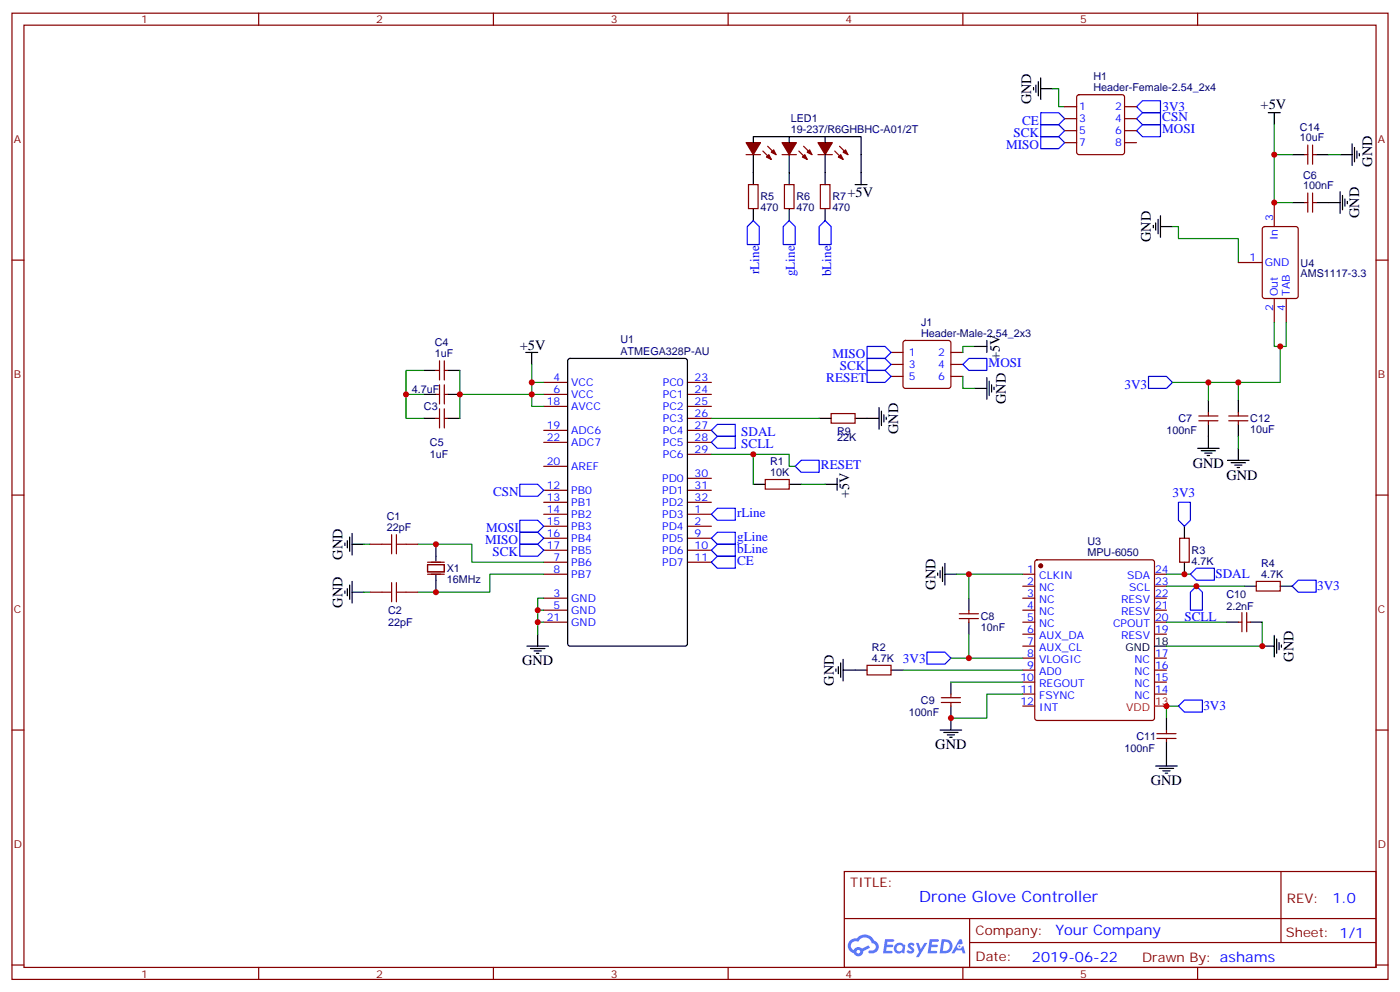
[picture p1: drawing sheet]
<svg xmlns="http://www.w3.org/2000/svg" width="412mm" height="292mm" viewBox="0 0 412 292" stroke-linecap="round" stroke-linejoin="round" font-family="sans-serif">
<g fill="none" stroke="#870000" stroke-width=".35">
<path d="M3.5 3.9h405.4v284.3h-405.4zM7.1 7.4h398.2v277.3h-398.2zM76.2 3.9v3.5M145.3 3.9v3.5M214.5 3.9v3.5M283.6 3.9v3.5M352.8 3.9v3.5M3.5 76.6h3.6M405.3 76.6h3.6M3.5 145.7h3.6M405.3 145.7h3.6M3.5 214.8h3.6"/>
<path d="M405.3 214.8h3.6M248.7 256.5h156.6v28.2h-156.6zM377.3 256.5v20.9M248.7 270.3h156.5M285.6 277.4h119.6M285.6 270.3v14.1M3.5 284h3.6M76.2 284.7v3.5M145.3 284.7v3.5M214.5 284.7v3.5M283.6 284.7v3.5M352.8 284.7v3.5"/>
<path d="M405.3 284h3.6"/>
</g>
<g fill="#5487ff">
<path d="M267.7 277.6a1.22 1.22 0 0 1 1.7 .3l-.4 .6a.47 .47 0 0 0-.3-.4 .47 .47 0 0 0-.5 .2l.1 .2a1.14 1.14 0 0 1 .8 1.8 1.14 1.14 0 0 1-1.9-.1l-.2-.1 .5-.6 .7 .4a.29 .29 0 0 0 .3-.2 .29 .29 0 0 0-.2-.3 1.04 1.04 0 0 1-.6-1.8z"/>
<path d="M260.7 276.4h2.4l.3 .2-.2 .5h-1.8l-.1 .9h1.5l.3 .4-.3 .3h-1.6l-.2 1.1 1.7 .1 .2 .3-.2 .3-2.6 .1z"/>
<path d="M273.8 276.4h2.4l.3 .2-.1 .5h-1.8l-.2 .9h1.6l.3 .4-.4 .3h-1.6l-.1 1.1 1.7 .1 .2 .3-.2 .3h-2.6z"/>
<path d="M282.6 276.4h.7l.3 1.3-.6 .3a.69 .69 0 0 0-1 .2 .69 .69 0 0 0 .4 1 .69 .69 0 0 0 .9-.6l.5-.3 .6 2.2h-.8l-.2-.8h-1.8l-.5 .8h-.8z"/>
<path d="M269.8 277.5h.8l.6 1.8 1.1-1.8h.9l-2.6 4.2h-.8l.9-1.6z"/>
<path d="M277.4 276.4l-.6 4.2h1.3a2.11 2.11 0 0 0 2.5-2.2 2.11 2.11 0 0 0-2.5-2zM278.1 277.1a1.39 1.39 0 0 1 1.7 1.5 1.39 1.39 0 0 1-1.8 1.2h-.3z"/>
<path d="M263.7 278a1.54 1.54 0 0 0-.1 2.2 1.54 1.54 0 0 0 2.2 .1l.6 .3 .3-2.3-.2-.3h-.4a1.49 1.49 0 0 0-2.4 0zM264 279a.94 .94 0 0 1 1.8 0 .94 .94 0 0 1-1.8 0z"/>
<path d="M250.4 276.8a2.18 2.18 0 0 0 1.1 3.7 1.44 1.44 0 0 0 1.6 .9 1.44 1.44 0 0 0 1.2-1.5l2-1-.5-.7-1.9 1a1.47 1.47 0 0 0-2.4 .4 1.39 1.39 0 0 1-.7-1.9 1.39 1.39 0 0 1 2-.5 2.12 2.12 0 0 1 2.2-1.3 2.12 2.12 0 0 1 1.9 1.7 1.14 1.14 0 0 1 1.1 1.4 1.14 1.14 0 0 1-1.7 .7 .43 .43 0 0 0-.5 .4 .43 .43 0 0 0 .4 .5 1.98 1.98 0 0 0 2.5-1.3 1.98 1.98 0 0 0-1.2-2.5 3.1 3.1 0 0 0-5.3-.7l-.9 .1zM252.3 280.1a.55 .55 0 0 1 1.1 0 .55 .55 0 0 1-1.1 0z"/>
<circle cx="282.6" cy="278.5" r=".26"/>
</g>
<g fill="none" stroke="#870000" stroke-width=".35">
<path d="M313.6 31.4h3.5M313.6 34.9h3.5M313.6 38.5h3.5M317.4 28.1l.5-.2h12.7l.5 .2 .2 .5v16.2l-.3 .5-.4 .2h-12.7l-.5-.2-.3-.5v-16.2zM331.3 31.4h3.5M331.3 34.9h3.5M331.3 38.5h3.5M219.8 45.5h4.2M220.5 54.3h2.8v7.1h-2.8zM224.7 44.4l2.5 2.5M226.1 43l2.5 2.5M230.4 45.5h4.2"/>
<path d="M231.1 54.3h2.8v7.1h-2.8zM235.3 44.4l2.5 2.5M236.7 43l2.5 2.5M240.9 45.5h4.3M241.7 54.3h2.8v7.1h-2.8zM245.9 44.4l2.5 2.5M247.3 43l2.5 2.5M313.6 42h3.5M331.3 42h3.5M375.4 59.6v7.1M384.2 45.5h1M384.2 59.6h1"/>
<path d="M385.2 42.7v5.6M385.2 56.8v5.6M386.6 45.5h1.1M386.6 42.7v5.6M386.6 56.8v5.6M386.6 59.6h1.1M364.8 77.3h7M372.1 66.9l.4-.2h9.2l.7 .4v20l-.5 .7h-9.4l-.6-.4-.1-20zM375.4 87.8v7.1M378.9 87.8v7.1M128.4 116.1h1.1M128.4 109h1.1"/>
<path d="M129.5 106.2v5.6M129.5 113.2v5.7M130.9 116.1h1M130.9 106.2v5.6M130.9 113.2v5.7M130.9 109h1M160.2 112.5h7M160.2 116.1h7M160.2 119.6h7M202.5 112.5h7M202.5 116.1h7M202.5 119.6h7"/>
<path d="M262.5 103.7h3.5M262.5 107.2h3.5M262.5 110.8h3.5M266.2 100.4l.5-.2h12.7l.5 .2 .2 .5v12.7l-.2 .5-.5 .2h-12.7l-.5-.2-.2-.5v-12.7zM280.1 103.7h3.5M280.1 107.2h3.5M280.1 110.8h3.5M128.4 123.1h1.1M129.5 120.3v5.6M130.9 123.1h1M130.9 120.3v5.6M160.2 126.6h7"/>
<path d="M160.2 130.2h7M160.2 137.2h7M202.5 126.6h7M202.5 130.2h7M202.5 123.1h7M202.5 133.7h7M244.8 121.7h7.1v2.8h-7.1zM353.1 122.4h5.7M353.1 123.8h5.7M356 121.4v1M356 123.8v1.1M361.9 122.4h5.7"/>
<path d="M361.9 123.8h5.7M364.8 121.4v1M364.8 123.8v1.1M160.2 144.3h7M160.2 147.8h7M160.2 151.3h7M160.2 154.9h7M160.2 158.4h7M202.5 144.3h7M202.5 147.8h7M202.5 151.3h7M202.5 154.9h7"/>
<path d="M202.5 158.4h7M202.5 140.8h7M225.4 141.1h7.1v2.8h-7.1zM347.5 158.4h2.8v7.1h-2.8zM109 160.2h3.5M109 174.3h3.5M119.6 160.2h3.5M119.6 174.3h3.5M125.9 166.2h5v2.1h-5zM125.9 165.5h5M125.9 169h5M160.2 161.9h7"/>
<path d="M160.2 165.5h7M160.2 169h7M160.2 176h7M160.2 179.6h7M202.5 161.9h7M202.5 165.5h7M285.4 179.6v1M301.3 169h3.5M301.3 176h3.5M301.3 179.6h3.5M301.3 172.5h3.5M305 165l.5-.3h33.9l.5 .3 .2 .5v45.8l-.3 .5-.4 .2h-33.9l-.5-.2-.2-.5v-45.8z"/>
<path d="M340.1 169h3.5M340.1 176h3.5M340.1 179.6h3.5M340.1 172.5h3.5M370.1 171.1h7v2.8h-7zM160.2 183.1h7M255.4 195.8h7.1v2.8h-7.1zM282.6 182h5.6M282.6 180.6h5.6M285.4 182v1.1M301.3 183.1h3.5M301.3 186.6h3.5"/>
<path d="M301.3 190.1h3.5M301.3 193.7h3.5M301.3 197.2h3.5M340.1 183.1h3.5M340.1 186.6h3.5M340.1 193.7h3.5M340.1 197.2h3.5M364.8 183.1h1M365.8 180.3v5.6M367.2 183.1h1.1M367.2 180.3v5.6M277.3 205.3h5.6"/>
<path d="M277.3 206.7h5.6M280.1 204.3v1M280.1 206.7v1.1M301.3 200.7h3.5M301.3 204.3h3.5M301.3 207.8h3.5M340.1 200.7h3.5M340.1 204.3h3.5M340.8 215.9h5.6M340.8 217.3h5.6M343.6 214.8v1.1M343.6 217.3v1.1"/>
</g>
<g fill="none" stroke="#000" stroke-width=".35">
<path d="M304.4 25.8v.7M305.2 25v2.2M305.9 24v4.2M306.6 26.1h3.5M306.6 22.9v6.4M373.6 33.2h3.5M375.4 33.2v3.5M221.9 42v-1.8h31.7v14.1M221.9 45.5v8.8M232.5 40.2v1.8M232.5 45.5v8.8M243.1 40.2v1.8"/>
<path d="M243.1 45.5v8.8M251.9 54.3h3.5M380.6 59.6h3.6M380.6 45.5h3.6M387.7 59.6h7.1M387.7 45.5h3.5M394.8 45.5h3.5M394.8 56.4v6.4M395.5 57.5v4.2M396.2 58.6v2.1M396.9 59.3v.7M398.3 42.3v6.4"/>
<path d="M399 43.4v4.2M399.7 44.4v2.2M400.4 45.2v.7M221.9 61.4v3.5M232.5 61.4v3.5M243.1 61.4v3.5M339.7 66.3v.7M340.4 65.6v2.1M341.1 64.6v4.2M341.8 66.7h3.6M341.8 63.5v6.3M124.9 116.1h3.5"/>
<path d="M124.9 109h3.5M131.9 116.1h3.6M131.9 109h3.6M154.9 103.7h3.5M156.6 103.7v3.5M167.5 105.7l.4-.2h33.9l.6 .4 .1 83.5-.5 .7h-34.1l-.6-.4-.1-83.5zM258.9 119.9v6.4M287.2 114.3h3.5M287.2 102h3.5M290.7 100.2v3.5M290.7 111.1v6.4M291.4 112.2v4.2"/>
<path d="M292.1 113.2v2.2M292.8 113.9v.8M356 117.8v3.6M364.8 117.8v3.6M124.9 123.1h3.5M131.9 123.1h3.6M241.3 123.1h3.5M251.9 123.1h7M259.6 121v4.2M260.3 122.1v2.1M261.1 122.8v.7M352.8 131.9h6.3"/>
<path d="M353.8 132.6h4.3M354.9 133.3h2.1M355.6 134.1h.7M356 124.9v7M361.6 135.5h6.3M362.7 136.2h4.2M363.7 136.9h2.1M364.4 137.6h.7M364.8 124.9v3.5M364.8 131.9v3.6M101.6 159.8v.7M102.3 159.1v2.1"/>
<path d="M103 158v4.3M103.7 157v6.3M221.9 142.5h3.5M232.5 142.5h3.5M243.1 142.5h3.5M246.6 140.8v3.5M348.9 154.9v3.5M101.6 173.9v.7M102.3 173.2v2.1M103 172.2v4.2M103.7 174.3h3.5M103.7 171.1v6.3"/>
<path d="M103.7 160.2h3.5M128.4 160.2v4.9M128.4 169.3v5M276.2 168.6v.7M276.9 167.9v2.1M277.6 166.9v4.2M278.3 169h3.6M278.3 165.8v6.4M285.4 176v3.6M348.9 165.5v3.5M366.5 172.5h3.6M377.1 172.5h3.5"/>
<path d="M155.2 190.1h6.4M156.3 190.9h4.2M157.3 191.6h2.2M158 192.3h.7M158.4 186.6v3.5M246.2 196.8v.8M246.9 196.1v2.2M247.6 195.1v4.2M248.4 197.2h7M248.4 194v6.4M262.5 197.2h3.5M285.4 183.1v3.5"/>
<path d="M340.1 190.1h3.5M361.2 183.1h3.6M368.3 183.1h3.5M371.8 190.1h3.6M375.4 187v6.3M376.1 188v4.3M376.8 189.1v2.1M377.5 189.8v.7M276.9 214.8h6.4M278 215.5h4.2M279 216.3h2.2M279.8 217h.7"/>
<path d="M280.1 200.7v3.6M280.1 207.8v7M343.6 211.3v3.5M343.6 218.4v7M340.4 225.4h6.4M341.5 226.1h4.2M342.5 226.8h2.2M343.3 227.5h.7"/>
</g>
<g fill="none" stroke="#008700" stroke-width=".35">
<path d="M310.1 26.1h1.8v5.3h1.7M375.4 36.7v22.9h5.2M375.4 45.5h5.2M391.2 45.5h3.6M345.4 66.7h1.7v3.5h17.7v7.1M375.4 94.9v7.1h3.5v-7.1M119.6 116.1v7h5.3M124.9 109h-5.3v7.1h5.3M135.5 109v7.1h21.1v3.5h3.6M135.5 116.1v7M156.6 107.2v5.3h3.6M156.6 112.5v3.6h3.6"/>
<path d="M283.6 110.8v3.5h3.6M287.2 102h-3.6v1.7M356 112.5v5.3M364.8 112.5v5.3M377.1 102v10.5h-31.7M209.5 133.7h23v3.5h1.7M209.5 123.1h31.8M221.9 133.7v8.8M364.8 128.4v3.5M236 142.5h7.1M107.2 160.2h1.8M107.2 174.3h1.8"/>
<path d="M123.1 160.2h15.9v5.3h21.2M160.2 169h-15.9v5.3h-21.2M160.2 179.6h-1.8v3.5M160.2 176h-1.8v3.6M281.9 169h19.4M285.4 169v7M343.6 169h7.1M343.6 172.5h22.9M160.2 183.1h-1.8v3.5M266 197.2h35.3M280.1 193.7h21.2M285.4 186.6v7.1"/>
<path d="M343.6 183.1h17.6M371.8 183.1v7h-28.2M280.1 200.7h21.2M301.3 204.3h-10.6v7h-10.6M347.1 207.8h-3.5v3.5"/>
</g>
<path d="M115.4 157.3v5.7M116.8 157.3v5.7M112.5 160.2h2.9M112.5 174.3h2.9M115.4 171.4v5.7M116.8 171.4v5.7M116.8 160.2h2.8M116.8 174.3h2.8" fill="none" stroke="#a10000" stroke-width=".35"/>
<g fill="none" stroke="#00f" stroke-width=".35">
<path d="M306.6 33.2h5.3l1.7 1.7-1.7 1.8h-5.3zM306.6 36.7h5.3l1.7 1.8-1.7 1.7h-5.3zM336.5 33.2h5.3v3.5h-5.3l-1.7-1.8zM336.5 36.7h5.3v3.5h-5.3l-1.7-1.7zM336.5 29.6h5.3v3.6h-5.3l-1.7-1.8zM306.6 40.2h5.3l1.7 1.8-1.7 1.7h-5.3zM221.9 64.9l1.8 1.8v5.3h-3.6v-5.3zM232.5 64.9l1.7 1.8v5.3h-3.5v-5.3zM243.1 64.9l1.7 1.8v5.3h-3.5v-5.3zM255.4 102h5.3l1.8 1.7-1.8 1.8h-5.3zM255.4 105.5h5.3l1.8 1.7-1.8 1.8h-5.3zM255.4 109h5.3l1.8 1.8-1.8 1.7h-5.3z"/>
<path d="M283.6 107.2l1.8-1.7h5.3v3.5h-5.3zM338.3 110.8h5.3l1.8 1.7-1.8 1.8h-5.3zM209.5 126.6l1.8-1.7h5.3v3.5h-5.3zM209.5 130.2l1.8-1.8h5.3v3.5h-5.3zM234.2 137.2l1.8-1.7h5.3v3.5h-5.3zM153.1 142.5h5.3l1.8 1.8-1.8 1.7h-5.3zM153.1 153.1h5.3l1.8 1.8-1.8 1.7h-5.3zM153.1 156.6h5.3l1.8 1.8-1.8 1.8h-5.3zM209.5 151.3l1.8-1.7h5.3v3.5h-5.3zM209.5 158.4l1.8-1.8h5.3v3.6h-5.3zM347.1 147.8h3.6v5.3l-1.8 1.8-1.8-1.8zM153.1 160.2h5.3l1.8 1.7-1.8 1.8h-5.3z"/>
<path d="M209.5 165.5l1.8-1.8h5.3v3.5h-5.3zM209.5 161.9l1.8-1.7h5.3v3.5h-5.3zM350.7 169l1.7-1.8h5.3v3.5h-5.3zM352.4 172.5l1.8 1.8v5.3h-3.5v-5.3zM380.6 172.5l1.8-1.8h5.3v3.6h-5.3zM273 191.9h5.3l1.8 1.8-1.8 1.7h-5.3zM348.9 206h5.3v3.5h-5.3l-1.8-1.7z"/>
</g>
<g fill="#870000" stroke="#870000" stroke-width=".35">
<path d="M230.4 42h4.2l-2.1 3.5z"/>
<path d="M236.4 46.2l.7-.7 .7 1.4z"/>
<path d="M237.8 44.8l.7-.7 .7 1.4z"/>
<path d="M240.9 42h4.3l-2.1 3.5z"/>
<path d="M246.9 46.2l.7-.7 .8 1.4z"/>
<path d="M248.4 44.8l.7-.7 .7 1.4z"/>
<path d="M219.8 42h4.2l-2.1 3.5z"/>
<path d="M225.8 46.2l.7-.7 .7 1.4z"/>
<path d="M227.2 44.8l.7-.7 .7 1.4z"/>
<circle cx="306.6" cy="166.5" r=".53"/>
</g>
<path d="M340.1 207.8h3.5" fill="none" stroke="#f00" stroke-width=".35"/>
<g fill="#c00">
<circle cx="375.4" cy="59.6" r=".88"/>
<circle cx="375.4" cy="45.5" r=".88"/>
<circle cx="377.1" cy="102" r=".88"/>
<circle cx="371.8" cy="190.1" r=".88"/>
<circle cx="285.4" cy="193.7" r=".88"/>
<circle cx="356" cy="112.5" r=".88"/>
<circle cx="221.9" cy="133.7" r=".88"/>
<circle cx="158.4" cy="179.6" r=".88"/>
<circle cx="156.6" cy="116.1" r=".88"/>
<circle cx="156.6" cy="112.5" r=".88"/>
<circle cx="128.4" cy="160.2" r=".88"/>
<circle cx="128.4" cy="174.3" r=".88"/>
<circle cx="135.5" cy="116.1" r=".88"/>
<circle cx="119.6" cy="116.1" r=".88"/>
<circle cx="158.4" cy="183.1" r=".88"/>
<circle cx="364.8" cy="112.5" r=".88"/>
<circle cx="285.4" cy="169" r=".88"/>
<circle cx="348.9" cy="169" r=".88"/>
<circle cx="352.4" cy="172.5" r=".88"/>
<circle cx="343.6" cy="207.8" r=".88"/>
<circle cx="280.1" cy="211.3" r=".88"/>
</g>
<text font-size="4.6" fill="#00f" x="270.8" y="265.5">Drone Glove Controller</text>
<g font-size="4.2">
<text x="303.7" y="30.7" transform="rotate(-90 303.7 30.7)">GND</text>
<text x="371.3" y="32">+5V</text>
<text x="404.2" y="49" transform="rotate(-90 404.2 49)">GND</text>
<text x="249.6" y="57.9">+5V</text>
<text x="400.4" y="64.2" transform="rotate(-90 400.4 64.2)">GND</text>
<text x="339" y="71.3" transform="rotate(-90 339 71.3)">GND</text>
<text x="153.1" y="103">+5V</text>
<text x="294.5" y="106" transform="rotate(-90 294.5 106)">+5V</text>
<text x="296.3" y="118.9" transform="rotate(-90 296.3 118.9)">GND</text>
<text x="264.6" y="127.7" transform="rotate(-90 264.6 127.7)">GND</text>
<text x="351.4" y="137.6">GND</text>
<text x="361.2" y="141.3">GND</text>
<text x="250.1" y="146.6" transform="rotate(-90 250.1 146.6)">+5V</text>
<text x="100.9" y="164.7" transform="rotate(-90 100.9 164.7)">GND</text>
<text x="275.6" y="173.6" transform="rotate(-90 275.6 173.6)">GND</text>
<text x="100.9" y="178.9" transform="rotate(-90 100.9 178.9)">GND</text>
<text x="153.8" y="195.8">GND</text>
<text x="381" y="194.7" transform="rotate(-90 381 194.7)">GND</text>
<text x="245.6" y="201.8" transform="rotate(-90 245.6 201.8)">GND</text>
<text x="275.5" y="220.5">GND</text>
<text x="339" y="231.1">GND</text>
</g>
<g font-size="4.2" fill="#00f">
<text x="392.5" y="265.7">1.0</text>
<text x="310.9" y="275.3">Your Company</text>
<text x="304" y="283.1">2019-06-22</text>
</g>
<g font-size="3.9" fill="#00f">
<text x="342.4" y="35.6">CSN</text>
<text x="342.4" y="32.7">3V3</text>
<text x="298.5" y="40.2">SCK</text>
<text x="301.1" y="36.7">CE</text>
<text x="342.4" y="39.2">MOSI</text>
<text x="296.4" y="43.7">MISO</text>
<text x="223.7" y="80.6" transform="rotate(-90 223.7 80.6)">rLine</text>
<text x="234.1" y="81.3" transform="rotate(-90 234.1 81.3)">gLine</text>
<text x="244.8" y="81.3" transform="rotate(-90 244.8 81.3)">bLine</text>
<text x="245.2" y="105.5">MISO</text>
<text x="291.2" y="107.9">MOSI</text>
<text x="243.4" y="112.5">RESET</text>
<text x="247.4" y="109">SCK</text>
<text x="331.3" y="114.4">3V3</text>
<text x="218.4" y="128.2">SDAL</text>
<text x="218.4" y="131.7">SCLL</text>
<text x="241.8" y="137.9">RESET</text>
<text x="145.3" y="146.1">CSN</text>
<text x="345.4" y="146.2">3V3</text>
<text x="217.1" y="152.2">rLine</text>
<text x="142.9" y="160.2">MISO</text>
<text x="143.2" y="156.6">MOSI</text>
<text x="217.1" y="159.2">gLine</text>
<text x="145.1" y="163.7">SCK</text>
<text x="217.1" y="162.8">bLine</text>
<text x="217.1" y="166.2">CE</text>
<text x="358" y="170.2">SDAL</text>
<text x="388" y="173.8">3V3</text>
<text x="348.9" y="182.9">SCLL</text>
<text x="266" y="195.2">3V3</text>
<text x="354.5" y="209">3V3</text>
</g>
<g font-size="3.9" fill="#800">
<text x="250.5" y="261.1">TITLE:</text>
<text x="379.1" y="265.7">REV:</text>
<text x="287.4" y="275.3">Company:</text>
<text x="378.7" y="275.9">Sheet: 1/1</text>
<text x="287.4" y="282.9">Date:</text>
<text x="336.4" y="283">Drawn By: ashams</text>
</g>
<g font-size="3.2" fill="#800">
<text x="41.6" y="6.9">1</text>
<text x="110.8" y="6.9">2</text>
<text x="179.9" y="6.9">3</text>
<text x="249.1" y="6.9">4</text>
<text x="318.2" y="6.9">5</text>
<text x="4.1" y="42">A</text>
<text x="405.9" y="42">A</text>
<text x="4.1" y="111.1">B</text>
<text x="405.9" y="111.1">B</text>
<text x="4.1" y="180.3">C</text>
<text x="405.9" y="180.3">C</text>
<text x="4.1" y="249.4">D</text>
<text x="405.9" y="249.4">D</text>
<text x="41.6" y="287.7">1</text>
<text x="110.8" y="287.7">2</text>
<text x="179.9" y="287.7">3</text>
<text x="249.1" y="287.7">4</text>
<text x="318.2" y="287.7">5</text>
</g>
<g font-size="3.2" fill="#000080">
<text x="322.1" y="23.6">H1</text>
<text x="322.1" y="26.8">Header-Female-2.54_2x4</text>
<text x="232.9" y="36">LED1</text>
<text x="232.9" y="39.2">19-237/R6GHBHC-A01/2T</text>
<text x="382.9" y="41.6">10uF</text>
<text x="382.9" y="38.4">C14</text>
<text x="383.8" y="52.6">C6</text>
<text x="224" y="58.9">R5</text>
<text x="234.6" y="58.9">R6</text>
<text x="245.2" y="58.9">R7</text>
<text x="383.8" y="55.7">100nF</text>
<text x="224" y="62.1">470</text>
<text x="234.6" y="62.1">470</text>
<text x="245.2" y="62.1">470</text>
<text x="383.1" y="81.6">AMS1117-3.3</text>
<text x="383.1" y="78.4">U4</text>
<text x="271.3" y="96">J1</text>
<text x="128.1" y="102">C4</text>
<text x="182.8" y="101.1">U1</text>
<text x="271.3" y="99.1">Header-Male-2.54_2x3</text>
<text x="128.1" y="105.1">1uF</text>
<text x="182.7" y="104.4">ATMEGA328P-AU</text>
<text x="121.4" y="115.7">4.7uF</text>
<text x="124.9" y="120.6">C3</text>
<text x="347.1" y="124.3">C7</text>
<text x="368.3" y="124.3">C12</text>
<text x="126.6" y="131.2">C5</text>
<text x="246.6" y="129.8">22K</text>
<text x="246.6" y="127.9">R9</text>
<text x="343.6" y="127.8">100nF</text>
<text x="368.3" y="127.5">10uF</text>
<text x="126.6" y="134.8">1uF</text>
<text x="226.8" y="136.9">R1</text>
<text x="226.8" y="140.1">10K</text>
<text x="114" y="153.1">C1</text>
<text x="114" y="156.3">22pF</text>
<text x="320.3" y="160.5">U3</text>
<text x="320.3" y="163.7">MPU-6050</text>
<text x="351" y="166.2">4.7K</text>
<text x="351" y="163.1">R3</text>
<text x="371.5" y="166.9">R4</text>
<text x="131.6" y="171.4">16MHz</text>
<text x="131.6" y="168.3">X1</text>
<text x="371.5" y="170">4.7K</text>
<text x="361.2" y="179.6">2.2nF</text>
<text x="361.2" y="176">C10</text>
<text x="114.3" y="184.1">22pF</text>
<text x="114.3" y="180.6">C2</text>
<text x="288.9" y="185.6">10nF</text>
<text x="288.9" y="182.5">C8</text>
<text x="256.8" y="191.6">R2</text>
<text x="256.8" y="194.7">4.7K</text>
<text x="271.3" y="207.2">C9</text>
<text x="267.8" y="210.7">100nF</text>
<text x="331.3" y="221.3">100nF</text>
<text x="334.8" y="217.8">C11</text>
</g>
<g font-size="3.2" fill="#00f">
<text x="317.9" y="32.5">1</text>
<text x="317.9" y="36">3</text>
<text x="328.5" y="32.5">2</text>
<text x="328.5" y="36">4</text>
<text x="317.9" y="39.5">5</text>
<text x="328.5" y="39.5">6</text>
<text x="317.9" y="43">7</text>
<text x="328.5" y="43">8</text>
<text x="375" y="64.9" transform="rotate(-90 375 64.9)">3</text>
<text x="376.4" y="70.7" transform="rotate(-90 376.4 70.7)">In</text>
<text x="368" y="76.9">1</text>
<text x="372.5" y="78.3">GND</text>
<text x="376.4" y="87.1" transform="rotate(-90 376.4 87.1)">Out</text>
<text x="379.9" y="87.1" transform="rotate(-90 379.9 87.1)">TAB</text>
<text x="375" y="91.6" transform="rotate(-90 375 91.6)">2</text>
<text x="378.5" y="91.6" transform="rotate(-90 378.5 91.6)">4</text>
<text x="267.8" y="104.8">1</text>
<text x="276.3" y="104.8">2</text>
<text x="163.1" y="112.2">4</text>
<text x="168.3" y="113.6">VCC</text>
<text x="195.3" y="113.6">PC0</text>
<text x="204.6" y="112.2">23</text>
<text x="267.8" y="108.3">3</text>
<text x="267.8" y="111.8">5</text>
<text x="276.3" y="108.3">4</text>
<text x="276.3" y="111.8">6</text>
<text x="161.1" y="119.2">18</text>
<text x="163.1" y="115.7">6</text>
<text x="168.3" y="117.1">VCC</text>
<text x="195.3" y="117.1">PC1</text>
<text x="204.6" y="115.7">24</text>
<text x="204.6" y="119.2">25</text>
<text x="168.3" y="120.6">AVCC</text>
<text x="195.3" y="120.6">PC2</text>
<text x="195.3" y="124.2">PC3</text>
<text x="204.6" y="122.8">26</text>
<text x="161.1" y="126.3">19</text>
<text x="161.1" y="129.8">22</text>
<text x="168.3" y="127.7">ADC6</text>
<text x="168.3" y="131.2">ADC7</text>
<text x="195.3" y="127.7">PC4</text>
<text x="195.3" y="131.2">PC5</text>
<text x="204.6" y="126.3">27</text>
<text x="204.6" y="129.8">28</text>
<text x="161.1" y="136.9">20</text>
<text x="195.3" y="134.8">PC6</text>
<text x="204.6" y="133.3">29</text>
<text x="161.1" y="143.9">12</text>
<text x="168.3" y="138.3">AREF</text>
<text x="195.1" y="141.8">PD0</text>
<text x="204.6" y="140.4">30</text>
<text x="204.6" y="143.9">31</text>
<text x="161.1" y="147.5">13</text>
<text x="168.3" y="145.3">PB0</text>
<text x="168.3" y="148.9">PB1</text>
<text x="195.1" y="145.3">PD1</text>
<text x="195.1" y="148.9">PD2</text>
<text x="204.6" y="147.5">32</text>
<text x="161.1" y="151">14</text>
<text x="161.1" y="154.5">15</text>
<text x="168.3" y="152.4">PB2</text>
<text x="168.3" y="155.9">PB3</text>
<text x="195.1" y="152.4">PD3</text>
<text x="195.1" y="155.9">PD4</text>
<text x="204.6" y="151">1</text>
<text x="204.6" y="154.5">2</text>
<text x="161.1" y="158">16</text>
<text x="161.1" y="161.6">17</text>
<text x="168.3" y="159.5">PB4</text>
<text x="195.1" y="159.5">PD5</text>
<text x="204.6" y="158">9</text>
<text x="204.6" y="161.6">10</text>
<text x="163.1" y="165.1">7</text>
<text x="168.3" y="163">PB5</text>
<text x="168.3" y="166.5">PB6</text>
<text x="195.1" y="163">PD6</text>
<text x="195.1" y="166.5">PD7</text>
<text x="204.6" y="165.1">11</text>
<text x="163.1" y="168.6">8</text>
<text x="168.3" y="170">PB7</text>
<text x="302.6" y="168.6">1</text>
<text x="302.6" y="172.2">2</text>
<text x="306.1" y="170.4">CLKIN</text>
<text x="306.1" y="173.9">NC</text>
<text x="332" y="170.4">SDA</text>
<text x="332.6" y="173.9">SCL</text>
<text x="340.3" y="172.2">23</text>
<text x="340.3" y="168.6">24</text>
<text x="163.1" y="175.7">3</text>
<text x="163.1" y="179.2">5</text>
<text x="168.3" y="177.1">GND</text>
<text x="302.6" y="175.7">3</text>
<text x="302.6" y="179.2">4</text>
<text x="306.1" y="177.4">NC</text>
<text x="330.2" y="177.4">RESV</text>
<text x="340.3" y="179.2">21</text>
<text x="340.3" y="175.7">22</text>
<text x="161.1" y="182.7">21</text>
<text x="168.3" y="180.6">GND</text>
<text x="168.3" y="184.1">GND</text>
<text x="302.6" y="182.7">5</text>
<text x="306.1" y="181">NC</text>
<text x="306.1" y="184.5">NC</text>
<text x="327.9" y="184.5">CPOUT</text>
<text x="330.2" y="181">RESV</text>
<text x="340.3" y="182.7">20</text>
<text x="302.6" y="186.3">6</text>
<text x="302.6" y="189.8">7</text>
<text x="306.1" y="188">AUX_DA</text>
<text x="306.1" y="191.6">AUX_CL</text>
<text x="330.2" y="188">RESV</text>
<text x="340.3" y="186.3">19</text>
<text x="302.6" y="193.3">8</text>
<text x="302.6" y="196.8">9</text>
<text x="306.1" y="195.1">VLOGIC</text>
<text x="334.2" y="195.1">NC</text>
<text x="340.3" y="196.8">16</text>
<text x="340.3" y="193.3">17</text>
<text x="300.6" y="200.4">10</text>
<text x="300.6" y="203.9">11</text>
<text x="306.1" y="198.6">AD0</text>
<text x="306.1" y="202.1">REGOUT</text>
<text x="334.2" y="202.1">NC</text>
<text x="334.2" y="198.6">NC</text>
<text x="340.3" y="203.9">14</text>
<text x="340.3" y="200.4">15</text>
<text x="300.6" y="207.4">12</text>
<text x="306.1" y="205.7">FSYNC</text>
<text x="306.1" y="209.2">INT</text>
<text x="334.2" y="205.7">NC</text>
</g>
<g font-size="3.2">
<text x="331.5" y="191.6">GND</text>
<text x="340.3" y="189.8">18</text>
</g>
<g font-size="3.2" fill="#f00">
<text x="331.7" y="209.2">VDD</text>
<text x="340.3" y="207.4">13</text>
</g>
</svg>
